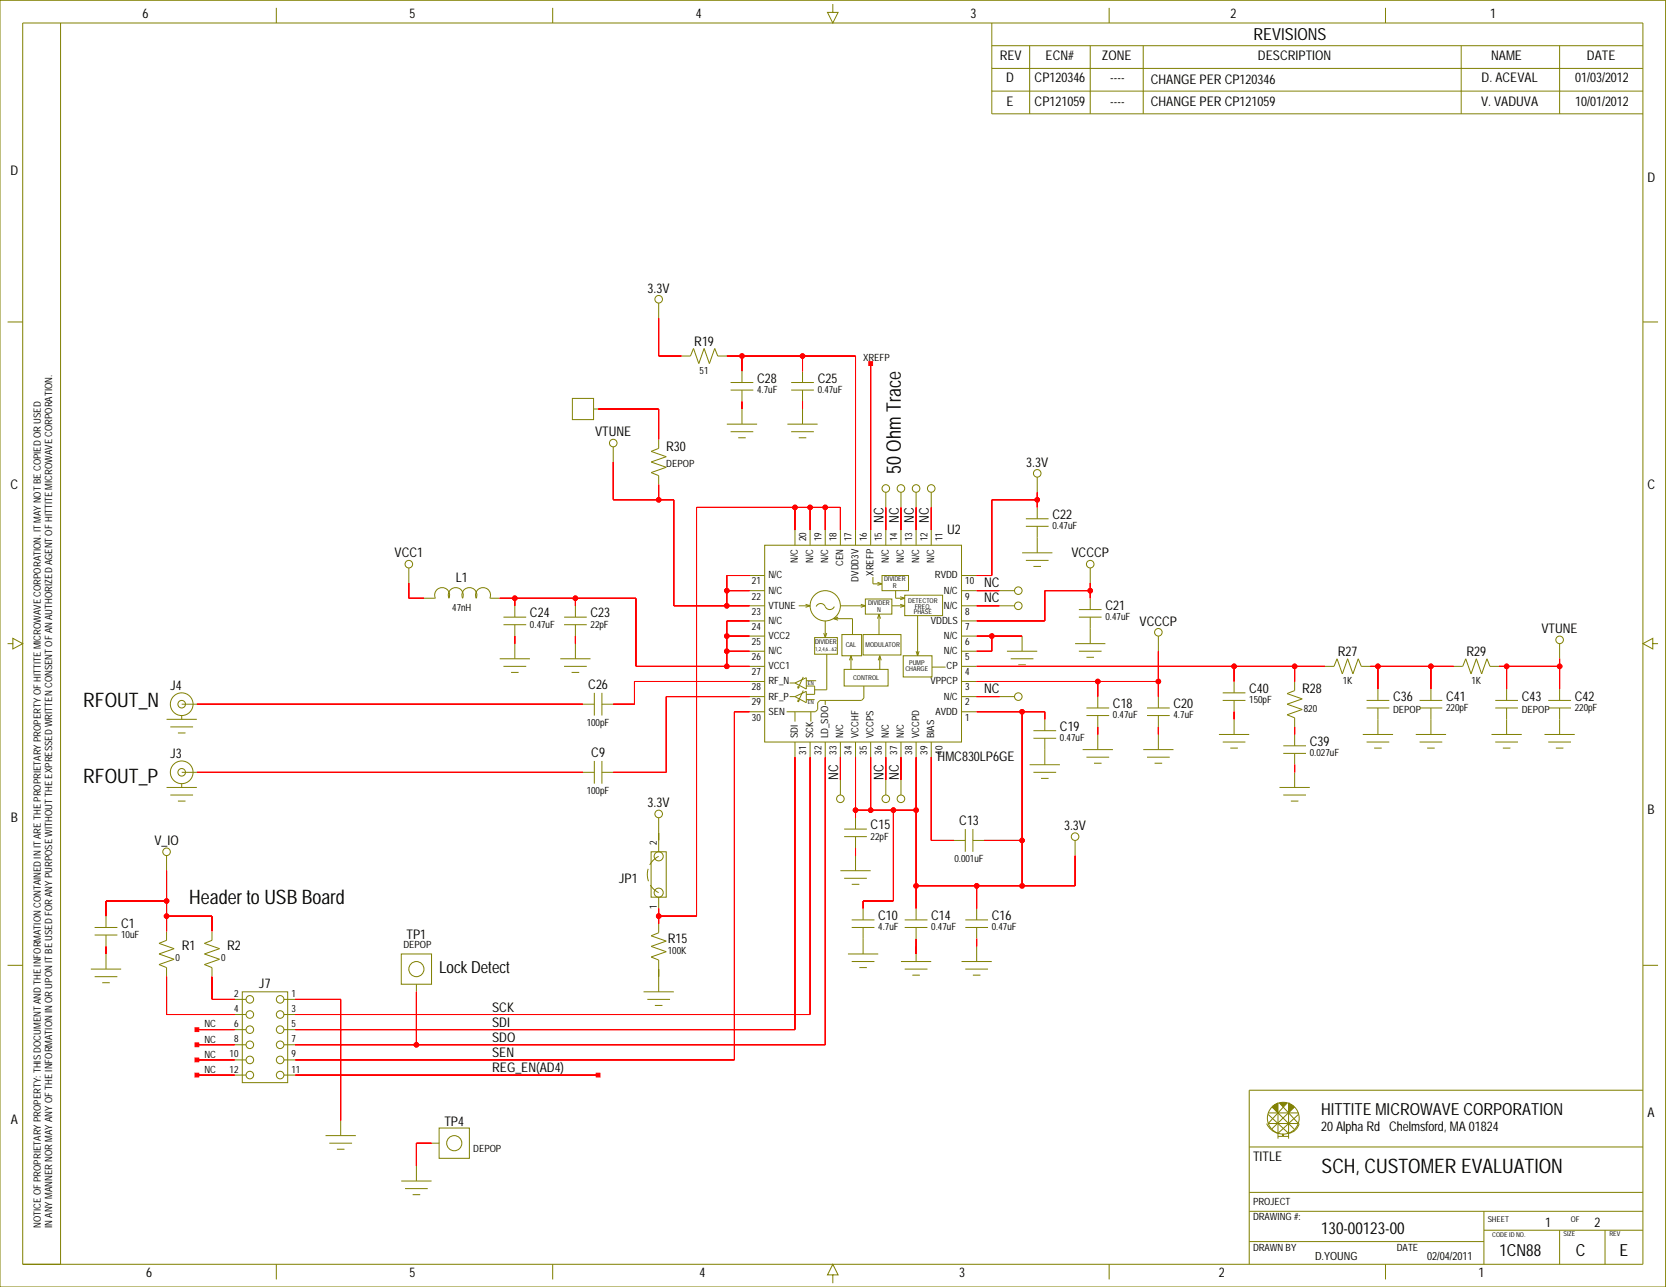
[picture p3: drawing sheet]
<svg xmlns="http://www.w3.org/2000/svg" width="559mm" height="432mm" viewBox="0 0 559 432" stroke-linecap="round" stroke-linejoin="round" font-family="sans-serif">
<g fill="none" stroke="#808000" stroke-width=".34">
<path d="M0 .1h558.7v431.7h-558.7zM7.6 7.7h543.5v416.5h-543.5zM20.3 7.7v416.5M92.7 2.6v5.1M185.4 2.6v5.1M279.3 1.4v2.8h1.8l-1.8 3.5-1.7-3.5h1.7M332.7 7.7v30.5h218.4M332.7 15.3h218.4M345.4 15.3v22.9M365.7 15.3v22.9M372 2.6v5.1M383.5 15.3v22.9"/>
<path d="M464.7 2.6v5.1M490.1 15.3v22.9M523.1 15.3v22.9M332.7 23h218.4M332.7 30.6h218.4M2.5 108h5.1M220.9 101.7v5.1M228.5 119.5h3.1l1-2.6 1.8 5.1 1.8-5.1 1.7 5.1 1.8-5.1 1 2.6h3.1M551.1 108h5M182.8 130.9h.1M192 133.7h7.1v7.1h-7.1zM199.1 137.2h1.5"/>
<path d="M245.1 130.9h7.6M245.1 128.3h7.6M248.9 124.5v3.8M248.9 130.9v3.8M248.9 137.2v5.1M265.4 130.9h7.6M265.4 128.3h7.6M269.2 124.5v3.8M269.2 130.9v3.8M269.2 137.2v5.1M205.7 149.9v5.1M220.9 147.4v3l-2.5 1 5.1 1.8-5.1 1.8 5.1 1.8-5.1 1.8 2.5 1v3"/>
<path d="M243.8 142.3h10.1M245.1 144.8h7.6M247.6 146.9h2.5M264.1 142.3h10.2M265.4 144.8h7.6M267.9 146.9h2.5M266.6 177.9v5M271.7 177.9v5M276.8 177.9v5M281.9 177.9v5M287 177.9v5M292 177.9v5"/>
<path d="M297.1 165.2v5M297.1 177.9v5M302.2 165.2v5M302.2 177.9v5M307.3 165.2v5M307.3 177.9v5M312.3 165.2v5M312.3 177.9v5M344.1 176.6h7.6M344.1 174h7.6M347.9 160.1v5.1M347.9 170.2v3.8"/>
<path d="M347.9 176.6v8.9M137.1 190.6v5M251.4 198.2h5.1M251.4 193.1h5.1M256.5 182.9h66v66.1h-66zM292.8 193.6v2.3h3M294.3 195.4l1.5 .5M295.8 193.1h8.9v5.1h-8.9zM295.8 195.9l-1.5 .5M300.4 198.2v2.5h3.1M303.5 199.7h12.7v6.9h-12.7zM322.5 198.2h5.1"/>
<path d="M322.5 193.1h5.1M335.2 198.2h5.1M342.8 185.5h10.2M344.1 188h7.6M346.6 190h2.6M365.7 190.6v5M2.5 215.9h1.8v-1.7l3.3 1.7-3.3 1.8v-1.8M142.2 200.7h3.8a2.52 2.52 0 0 1 2.3-3.6 2.52 2.52 0 0 1 2.3 3.6 2.52 2.52 0 0 1 2.3-3.6 2.52 2.52 0 0 1 2.3 3.6 2.52 2.52 0 0 1 2.2-3.6 2.52 2.52 0 0 1 2.3 3.6 2.52 2.52 0 0 1 2.3-3.6 2.52 2.52 0 0 1 2.3 3.6h3.3M168.9 209.6h7.6M168.9 207.1h7.6M172.7 203.3v3.8M172.7 209.6v3.8"/>
<path d="M172.7 215.9v5.1M189.2 209.6h7.6M189.2 207.1h7.6M193 203.3v3.8M193 209.6v3.8M193 215.9v5.1M251.4 203.3h5.1M251.4 218.5h5.1M251.4 208.3h5.1M251.4 213.4h5.1M267.9 203.3h3.8M270.2 202.7l1.5 .6"/>
<path d="M271.7 203.3l-1.5 .5M273.2 213.9h7.7v5.6h-7.7zM273.8 203.5a1.72 1.72 0 0 1 1.7-1 1.72 1.72 0 0 1 1.5 1.4 1.65 1.65 0 0 0 2.8-.4M276.3 212.4l.5 1.5 .5-1.5M276.8 208.3v5.1M277.3 219.5v11.9h-4.1M279.6 207.6l1.5 .5M279.6 207.6h6.3v5.3M281.1 207.1l-1.5 .5M281.9 203.3h8.4M282.4 212.9h6.6v7.1h-6.6zM288.7 202.7l1.6 .6"/>
<path d="M289.5 212.9h12.7v6.9h-12.7zM290.3 201h8.8v5h-8.8zM290.3 203.3l-1.6 .5M294.8 206l-.5 1.6M294.8 206l.5 1.6M294.8 206v6.9M299.1 203.3h4.4M301.9 200.2l1.6 .5M301.9 202.7l1.6 .6M303.5 200.7l-1.6 .5M303.5 203.3l-1.6 .5M307.3 218.5l.5 1.5"/>
<path d="M307.8 206.6v13.4M308.3 218.5l-.5 1.5M322.5 203.3h5.1M322.5 218.5h5.1M322.5 208.3h5.1M322.5 213.4h5.1M335.2 203.3h5.1M337.7 218.5h10.2M342.8 213.4v5.1M360.6 215.9h10.2M361.9 218.5h7.6M361.9 207.1h7.6"/>
<path d="M361.9 204.5h7.6M365.7 200.7v3.8M365.7 207.1v8.8M388.5 213.4v5.1M523.1 215.9v5.1M554.4 215.9v-1.7l-3.3 1.7 3.3 1.8v-1.8h1.7M48.2 229.9h.1M60.9 236.3h5.1M167.6 221h10.2M168.9 223.6h7.6M171.4 225.6h2.6M187.9 221h10.2"/>
<path d="M189.2 223.6h7.6M191.7 225.6h2.6M195.5 236.3h3.8M199.3 232.5v7.6M201.9 232.5v7.6M201.9 236.3h3.8M251.4 233.7h5.1M251.4 223.6h5.1M251.4 238.8h5.1M251.4 228.6h5.1M264.9 233.7h1.7M264.9 229.2h1.7"/>
<path d="M266.6 238.8v3.3M266.6 233.7l3.8-1.8v3.9zM266.6 229.2l3.8-1.8v3.8zM267.7 230.2v.7M267.7 234.7v.8M268.2 235l-.5 .5M268.2 230.4l-.5 .5M269.4 231.7l-1.7 3.8M269.4 227.1l-1.7 3.8M270.4 230.2h2.8v2.8h-2.8M270.4 228.4h3.3M270.4 234.7h2.8"/>
<path d="M272 238.8v3.3M276.8 235v1.5M283.1 224.6h14.8v5.6h-14.8zM285.4 220v4.6M285.4 220l.5 1.5M285.4 220l-.5 1.5M289.7 230.2v4l-.7 .8h-14l-.7 .8v2.2l-.8 .8h-9.7M295.1 220v4.6M295.1 220l-.5 1.5M295.1 220l.5 1.5M303 220h9.6v7.1h-9.6zM312.6 223.8h4.6"/>
<path d="M322.5 233.7h5.1M322.5 223.6h5.1M322.5 238.8h5.1M322.5 228.6h5.1M335.2 233.7h5.1M339 221h7.6M341.6 223.1h2.5M364.4 220.5h2.5M364.4 237.5h7.6M368.2 233.7v3.8M384.7 237.5h7.6M388.5 233.7v3.8"/>
<path d="M410.1 235h7.6M410.1 232.5h7.6M413.9 228.6v3.9M413.9 235v3.8M434.2 228.6v3.1l-2.5 1 5.1 1.8-5.1 1.8 5.1 1.7-5.1 1.8 2.5 1v3.1M444.4 223.6h3l1.1-2.6 1.7 5.1 1.8-5.1 1.8 5.1 1.8-5.1 1 2.6h3M458.4 237.5h7.6M458.4 235h7.6M462.2 231.2v3.8M462.2 237.5v8.9M476.1 237.5h7.7M476.1 235h7.7"/>
<path d="M480 231.2v3.8M480 237.5v8.9M487.6 223.6h3l1-2.6 1.8 5.1 1.8-5.1 1.8 5.1 1.7-5.1 1.1 2.6h3M501.5 237.5h7.7M501.5 235h7.7M505.3 231.2v3.8M505.3 237.5v8.9M519.3 237.5h7.6M519.3 235h7.6M523.1 231.2v3.8M523.1 237.5v8.9M48.2 252.8h.1"/>
<path d="M55.9 241.3h10.1M57.1 243.9h7.7M59.7 245.9h2.5M60.9 259.1h5.1M60.9 240.1v1.2M195.5 259.1h3.8M199.3 255.3v7.6M201.9 259.1h3.8M201.9 255.3v7.6M266.6 249v5M271.7 249v5M276.8 249v5"/>
<path d="M281.9 249v5M287 249v5M292 249v5M297.1 249v5M302.2 249v5M307.3 249v5M312.3 249v5M345.4 256.6h10.1M346.6 259.1h7.6M346.6 247.7h7.6M346.6 245.2h7.6M350.4 241.3v3.9"/>
<path d="M350.4 247.7v8.9M363.1 251.5h10.2M364.4 254h7.6M364.4 240.1h7.6M366.9 256.1h2.6M368.2 240.1v3.8M368.2 246.4v5.1M383.5 251.5h10.1M384.7 254h7.6M384.7 240.1h7.6M387.3 256.1h2.5M388.5 240.1v3.8"/>
<path d="M388.5 246.4v5.1M408.8 246.4h10.2M410.1 249h7.6M412.7 251h2.5M413.9 241.3v5.1M430.4 252.8h7.7M430.4 250.2h7.7M434.2 246.4v3.8M434.2 252.8v3.8M434.2 259.1v5.1M457.1 246.4h10.2M458.4 249h7.6"/>
<path d="M460.9 251h2.5M474.9 246.4h10.1M476.1 249h7.7M478.7 251h2.5M500.3 246.4h10.1M501.5 249h7.7M504.1 251h2.5M518 246.4h10.2M519.3 249h7.6M521.9 251h2.5M55.9 264.2h10.1M57.1 266.7h7.7"/>
<path d="M59.7 268.8h2.5M60.9 262.9v1.3M220.9 274.4v11.4M281.9 261.7v5M283.1 278.2h7.7M287 274.4v3.8M297.1 261.7v5M302.2 261.7v5M323.8 278.2v7.6M326.3 278.2v7.6M349.2 261.2h2.5M429.2 264.2h10.1"/>
<path d="M430.4 266.7h7.7M433 268.8h2.5M55.9 287.1v5M218.4 285.8h5.1v15.2h-5.1zM281.9 292.1h10.1M283.1 294.7h7.7M283.1 280.7h7.7M285.7 296.7h2.5M287 280.7v3.8M287 287.1v5M320 282h3.8M326.3 282h3.8"/>
<path d="M360.6 282v5.1M31.7 311.2h7.7M31.7 313.7h7.7M35.6 307.4v3.8M35.6 313.7v3.8M55.9 312.4v3.1l-2.6 1 5.1 1.8-5.1 1.8 5.1 1.7-5.1 1.8 2.6 1v3.1M71.1 312.4v3.1l-2.5 1 5 1.8-5 1.8 5 1.7-5 1.8 2.5 1v3.1M220.9 301v3.8M220.9 309.9v3.1l-2.5 1 5.1 1.7-5.1 1.8 5.1 1.8-5.1 1.8 2.5 1v10.7M285.7 311.2h7.6M285.7 308.6h7.6M289.5 304.8v3.8"/>
<path d="M289.5 311.2v8.9M303.5 311.2h7.6M303.5 308.6h7.6M307.3 304.8v3.8M307.3 311.2v3.8M307.3 317.5v5.1M323.8 311.2h7.6M323.8 308.6h7.6M327.6 304.8v3.8M327.6 311.2v3.8M327.6 317.5v5.1M2.5 323.9h5.1"/>
<path d="M30.5 325.1h10.1M31.7 327.7h7.7M34.3 329.7h2.5M35.6 320.1v5M78.7 335.3h3.8M81.3 332.8h15.2v30.4h-15.2zM95.2 335.3h3.8M134.6 320.1h10.1v10.1h-10.1zM137.1 337.8h.1M139.7 330.2v2.6M215.9 332.8h10.1M217.1 335.3h7.6"/>
<path d="M219.7 337.3h2.5M284.4 320.1h10.2M285.7 322.6h7.6M288.2 324.6h2.6M302.2 322.6h10.1M303.5 325.1h7.6M306 327.2h2.5M322.5 322.6h10.2M323.8 325.1h7.6M326.3 327.2h2.6M551.1 323.9h5M78.7 355.6h3.8"/>
<path d="M78.7 350.5h3.8M78.7 345.5h3.8M78.7 340.4h3.8M95.2 355.6h3.8M95.2 350.5h3.8M95.2 345.5h3.8M95.2 340.4h3.8M78.7 360.7h3.8M95.2 360.7h3.8M114.3 375.9v5.1M147.3 378.5h10.1v10.1h-10.1zM424.9 377l.7 1.2 1.1 1.1 1.9 .9"/>
<path d="M425.4 373.9l6.8 6.4a4.3 4.3 0 0 0 3.6-3.3M425.4 373.4h10.1M426.9 371.1h1.8M426.9 371.6h1.8M427.1 371.9h1.6M427.1 370.9h1.6M427.4 370.6h1.3M427.4 372.1h1.3M427.6 372.4h1.1M427.9 370.3h.8M427.9 372.6h.8M428.1 372.9h.6"/>
<path d="M428.4 370.1h.3v11.9M428.4 373.1h.3M428.7 371.4h-2.1l7.4 7.3M429.2 370.1l6.3 6.8h-10.1l6.3-6.8zM429.4 370.3h2M429.7 370.6h1.5M429.9 370.9h1M430.2 371.1h.5M432.2 373.1h.1M432.2 370.1h.1M432.2 371.9h1.5M432.2 370.3h.5"/>
<path d="M432.2 370.6h1M432.2 370.9h1.3M432.2 371.1h1.8M432.2 371.4h1.8M432.2 371.6h1.8M432.2 372.1h1.3M432.2 372.4h1M432.2 372.6h.8M432.2 372.9h.5M432.2 373.1h.3M432.2 370.1v11.9M434.2 371.4l-7.6 7.3"/>
<path d="M435.5 373.9l-6.8 6.3M551.1 365.8h-132.1v58.4M109.2 381h10.2M110.5 383.6h7.6M113 385.6h2.5M134.6 396.2h10.1M135.9 398.8h7.6M139.7 381h.1M139.7 391.2v5M144.7 383.6h2.6M419 384.8h132.1M428.7 381.3h1.5"/>
<path d="M430.2 381h.2l-.2 .3M430.2 380.8h.2M430.2 381.3v-.8h.2v.8h1.8M138.4 400.8h2.5M419 406.4h132.1M419 416.6h78.7M419 400.1h132.1M497.7 406.4v17.8M497.7 412.8h53.4M523.1 412.8v11.4M538.4 412.8v11.4M92.7 424.2v5.1"/>
<path d="M185.4 424.2v5.1M279.3 427.7h1.8l-1.8-3.5-1.7 3.5h1.7v2.8M372 424.2v5.1M464.7 424.2v5.1"/>
<circle cx="220.9" cy="100.4" r="1.27"/>
<circle cx="205.7" cy="148.7" r="1.27"/>
<circle cx="347.9" cy="158.8" r="1.27"/>
<circle cx="297.1" cy="163.9" r="1.27"/>
<circle cx="302.2" cy="163.9" r="1.27"/>
<circle cx="307.3" cy="163.9" r="1.27"/>
<circle cx="312.3" cy="163.9" r="1.27"/>
<circle cx="137.1" cy="189.3" r="1.27"/>
<circle cx="341.6" cy="198.2" r="1.27"/>
<circle cx="365.7" cy="189.3" r="1.27"/>
<circle cx="276.8" cy="203.3" r="5.1"/>
<circle cx="341.6" cy="203.3" r="1.27"/>
<circle cx="388.5" cy="212.1" r="1.27"/>
<circle cx="523.1" cy="214.7" r="1.27"/>
<circle cx="60.9" cy="236.3" r="3.8"/>
<circle cx="60.9" cy="236.3" r="1.27"/>
<circle cx="341.6" cy="233.7" r="1.27"/>
<circle cx="60.9" cy="259.1" r="3.8"/>
<circle cx="60.9" cy="259.1" r="1.27"/>
<circle cx="220.9" cy="273.1" r="1.27"/>
<circle cx="281.9" cy="268" r="1.27"/>
<circle cx="297.1" cy="268" r="1.27"/>
<circle cx="302.2" cy="268" r="1.27"/>
<circle cx="55.9" cy="285.8" r="1.27"/>
<circle cx="220.9" cy="299.5" r="1.52"/>
<circle cx="220.9" cy="287.3" r="1.52"/>
<circle cx="360.6" cy="280.7" r="1.27"/>
<circle cx="83.8" cy="335.3" r="1.27"/>
<circle cx="94" cy="335.3" r="1.27"/>
<circle cx="139.7" cy="325.1" r="2.54"/>
<circle cx="83.8" cy="350.5" r="1.27"/>
<circle cx="83.8" cy="345.5" r="1.27"/>
<circle cx="83.8" cy="355.6" r="1.27"/>
<circle cx="83.8" cy="340.4" r="1.27"/>
<circle cx="94" cy="350.5" r="1.27"/>
<circle cx="94" cy="355.6" r="1.27"/>
<circle cx="94" cy="345.5" r="1.27"/>
<circle cx="94" cy="340.4" r="1.27"/>
<circle cx="83.8" cy="360.7" r="1.27"/>
<circle cx="94" cy="360.7" r="1.27"/>
<circle cx="430.4" cy="375.2" r="5.3"/>
<circle cx="152.4" cy="383.6" r="2.54"/>
</g>
<path d="M220.9 287.3a6.8 6.8 0 0 0-3.8 6.1 6.8 6.8 0 0 0 3.8 6.1" fill="none" stroke="#808000" stroke-width=".34" stroke-dasharray="4.2 1.4" stroke-linecap="butt"/>
<g fill="#f00" stroke="#f00" stroke-width=".34">
<path d="M480 223.6v7.6z" fill-rule="evenodd"/>
<path d="M462.2 223.6h17.8z" fill-rule="evenodd"/>
<path d="M480 223.6h7.6z" fill-rule="evenodd"/>
<path d="M462.2 223.6v7.6z" fill-rule="evenodd"/>
<path d="M459.6 223.6h2.6z" fill-rule="evenodd"/>
<path d="M297.1 170.2v7.7z" fill-rule="evenodd"/>
<path d="M302.2 254v7.7z" fill-rule="evenodd"/>
<path d="M297.1 254v7.7z" fill-rule="evenodd"/>
<path d="M327.6 198.2h7.6z" fill-rule="evenodd"/>
<path d="M327.6 203.3h7.6z" fill-rule="evenodd"/>
<path d="M327.6 233.7h7.6z" fill-rule="evenodd"/>
<path d="M302.2 170.2v7.7z" fill-rule="evenodd"/>
<path d="M307.3 170.2v7.7z" fill-rule="evenodd"/>
<path d="M312.3 170.2v7.7z" fill-rule="evenodd"/>
<path d="M281.9 254v7.7z" fill-rule="evenodd"/>
<path d="M220.9 162.6v5.1z" fill-rule="evenodd"/>
<path d="M243.8 193.1v5.1z" fill-rule="evenodd"/>
<path d="M243.8 193.1h7.6z" fill-rule="evenodd"/>
<path d="M243.8 198.2v5.1z" fill-rule="evenodd"/>
<path d="M243.8 198.2h7.6z" fill-rule="evenodd"/>
<path d="M226 203.3h17.8z" fill-rule="evenodd"/>
<path d="M243.8 203.3h7.6z" fill-rule="evenodd"/>
<path d="M220.9 167.7h5.1z" fill-rule="evenodd"/>
<path d="M205.7 167.7h15.2z" fill-rule="evenodd"/>
<path d="M226 167.7v35.6z" fill-rule="evenodd"/>
<path d="M205.7 155v12.7z" fill-rule="evenodd"/>
<path d="M505.3 223.6v7.6z" fill-rule="evenodd"/>
<path d="M502.8 223.6h2.5z" fill-rule="evenodd"/>
<path d="M505.3 223.6h17.8z" fill-rule="evenodd"/>
<path d="M523.1 221v2.6z" fill-rule="evenodd"/>
<path d="M523.1 223.6v7.6z" fill-rule="evenodd"/>
<path d="M193 200.7v2.6z" fill-rule="evenodd"/>
<path d="M243.8 208.3v5.1z" fill-rule="evenodd"/>
<path d="M243.8 208.3h7.6z" fill-rule="evenodd"/>
<path d="M243.8 218.5h7.6z" fill-rule="evenodd"/>
<path d="M243.8 218.5v5.1z" fill-rule="evenodd"/>
<path d="M243.8 213.4h7.6z" fill-rule="evenodd"/>
<path d="M243.8 213.4v5.1z" fill-rule="evenodd"/>
<path d="M213.3 223.6h30.5z" fill-rule="evenodd"/>
<path d="M243.8 223.6h7.6z" fill-rule="evenodd"/>
<path d="M193 200.7h20.3z" fill-rule="evenodd"/>
<path d="M167.6 200.7h5.1z" fill-rule="evenodd"/>
<path d="M172.7 200.7h20.3z" fill-rule="evenodd"/>
<path d="M172.7 200.7v2.6z" fill-rule="evenodd"/>
<path d="M213.3 200.7v22.9z" fill-rule="evenodd"/>
<path d="M220.9 137.2v10.2z" fill-rule="evenodd"/>
<path d="M200.6 137.2h20.3z" fill-rule="evenodd"/>
<path d="M71.1 327.7v7.6z" fill-rule="evenodd"/>
<path d="M71.1 335.3h7.6z" fill-rule="evenodd"/>
<path d="M434.2 243.9v2.5z" fill-rule="evenodd"/>
<path d="M327.6 213.4h5.1z" fill-rule="evenodd"/>
<path d="M327.6 218.5h5.1z" fill-rule="evenodd"/>
<path d="M332.7 213.4v5.1z" fill-rule="evenodd"/>
<path d="M332.7 213.4h10.1z" fill-rule="evenodd"/>
<path d="M327.6 315v2.5z" fill-rule="evenodd"/>
<path d="M388.5 243.9v2.5z" fill-rule="evenodd"/>
<path d="M248.9 134.7v2.5z" fill-rule="evenodd"/>
<path d="M413.9 238.8v2.5z" fill-rule="evenodd"/>
<path d="M35.6 317.5v2.6z" fill-rule="evenodd"/>
<path d="M139.7 383.6v7.6z" fill-rule="evenodd"/>
<path d="M139.7 383.6h5z" fill-rule="evenodd"/>
<path d="M172.7 213.4v2.5z" fill-rule="evenodd"/>
<path d="M193 213.4v2.5z" fill-rule="evenodd"/>
<path d="M307.3 317.5v2.6z" fill-rule="evenodd"/>
<path d="M307.3 315v5.1z" fill-rule="evenodd"/>
<path d="M434.2 256.6v2.5z" fill-rule="evenodd"/>
<path d="M368.2 243.9v2.5z" fill-rule="evenodd"/>
<path d="M269.2 134.7v2.5z" fill-rule="evenodd"/>
<path d="M114.3 335.3v40.6z" fill-rule="evenodd"/>
<path d="M99 335.3h15.3z" fill-rule="evenodd"/>
<path d="M287 284.5v2.6z" fill-rule="evenodd"/>
<path d="M312.3 282h7.7z" fill-rule="evenodd"/>
<path d="M312.3 254v28z" fill-rule="evenodd"/>
<path d="M55.9 327.7v12.7z" fill-rule="evenodd"/>
<path d="M55.9 340.4h22.8z" fill-rule="evenodd"/>
<path d="M66 345.5h12.7z" fill-rule="evenodd"/>
<path d="M65.4 344.8h1.3v1.3h-1.3z" fill-rule="evenodd"/>
<path d="M66 350.5h12.7z" fill-rule="evenodd"/>
<path d="M65.4 349.9h1.3v1.3h-1.3z" fill-rule="evenodd"/>
<path d="M66 355.6h12.7z" fill-rule="evenodd"/>
<path d="M65.4 355h1.3v1.3h-1.3z" fill-rule="evenodd"/>
<path d="M66 360.7h12.7z" fill-rule="evenodd"/>
<path d="M65.4 360.1h1.3v1.2h-1.3z" fill-rule="evenodd"/>
<path d="M413.9 223.6v5z" fill-rule="evenodd"/>
<path d="M413.9 223.6h20.3z" fill-rule="evenodd"/>
<path d="M434.2 223.6h10.2z" fill-rule="evenodd"/>
<path d="M434.2 223.6v5z" fill-rule="evenodd"/>
<path d="M327.6 223.6h86.3z" fill-rule="evenodd"/>
<path d="M99 340.4h172.7z" fill-rule="evenodd"/>
<path d="M271.7 254v86.4z" fill-rule="evenodd"/>
<path d="M99 345.5h167.6z" fill-rule="evenodd"/>
<path d="M266.6 254v91.5z" fill-rule="evenodd"/>
<path d="M99 355.6h147.3z" fill-rule="evenodd"/>
<path d="M246.3 238.8v116.8z" fill-rule="evenodd"/>
<path d="M246.3 238.8h5.1z" fill-rule="evenodd"/>
<path d="M99 350.5h40.7z" fill-rule="evenodd"/>
<path d="M276.8 254v96.5z" fill-rule="evenodd"/>
<path d="M139.7 350.5h137.1z" fill-rule="evenodd"/>
<path d="M139.7 332.8v17.7z" fill-rule="evenodd"/>
<path d="M66 259.1h129.5z" fill-rule="evenodd"/>
<path d="M205.7 259.1h17.8z" fill-rule="evenodd"/>
<path d="M223.5 233.7v25.4z" fill-rule="evenodd"/>
<path d="M223.5 233.7h27.9z" fill-rule="evenodd"/>
<path d="M212.8 228.6h38.6z" fill-rule="evenodd"/>
<path d="M205.7 236.3h7.1z" fill-rule="evenodd"/>
<path d="M212.8 228.6v7.7z" fill-rule="evenodd"/>
<path d="M66 236.3h129.5z" fill-rule="evenodd"/>
<path d="M243.8 119.5h5.1z" fill-rule="evenodd"/>
<path d="M269.2 119.5h17.8z" fill-rule="evenodd"/>
<path d="M269.2 119.5v5z" fill-rule="evenodd"/>
<path d="M248.9 119.5h20.3z" fill-rule="evenodd"/>
<path d="M248.9 119.5v5z" fill-rule="evenodd"/>
<path d="M287 119.5v58.4z" fill-rule="evenodd"/>
<path d="M360.6 287.1v10.1z" fill-rule="evenodd"/>
<path d="M342.8 297.2h17.8z" fill-rule="evenodd"/>
<path d="M287 271.8v2.6z" fill-rule="evenodd"/>
<path d="M289.5 302.3v2.5z" fill-rule="evenodd"/>
<path d="M330.1 282h12.7z" fill-rule="evenodd"/>
<path d="M327.6 297.2v7.6z" fill-rule="evenodd"/>
<path d="M307.3 297.2v7.6z" fill-rule="evenodd"/>
<path d="M287 254v17.8z" fill-rule="evenodd"/>
<path d="M292 254v17.8z" fill-rule="evenodd"/>
<path d="M299.7 271.8v30.5z" fill-rule="evenodd"/>
<path d="M307.3 254v17.8z" fill-rule="evenodd"/>
<path d="M307.3 271.8v25.4z" fill-rule="evenodd"/>
<path d="M327.6 238.8h15.2z" fill-rule="evenodd"/>
<path d="M350.4 238.8v2.5z" fill-rule="evenodd"/>
<path d="M342.8 238.8h7.6z" fill-rule="evenodd"/>
<path d="M327.6 297.2h15.2z" fill-rule="evenodd"/>
<path d="M307.3 297.2h20.3z" fill-rule="evenodd"/>
<path d="M289.5 302.3h10.2z" fill-rule="evenodd"/>
<path d="M299.7 271.8h7.6z" fill-rule="evenodd"/>
<path d="M287 271.8h5z" fill-rule="evenodd"/>
<path d="M292 271.8h7.7z" fill-rule="evenodd"/>
<path d="M342.8 282v15.2z" fill-rule="evenodd"/>
<path d="M342.8 238.8v43.2z" fill-rule="evenodd"/>
<path d="M347.9 165.2v2.5z" fill-rule="evenodd"/>
<path d="M347.9 167.7v2.5z" fill-rule="evenodd"/>
<path d="M327.6 193.1h5.1z" fill-rule="evenodd"/>
<path d="M332.7 167.7v25.4z" fill-rule="evenodd"/>
<path d="M332.7 167.7h15.2z" fill-rule="evenodd"/>
<path d="M220.9 119.5h7.6z" fill-rule="evenodd"/>
<path d="M220.9 106.8v12.7z" fill-rule="evenodd"/>
<path d="M388.5 228.6v5.1z" fill-rule="evenodd"/>
<path d="M368.2 228.6h20.3z" fill-rule="evenodd"/>
<path d="M368.2 228.6v5.1z" fill-rule="evenodd"/>
<path d="M327.6 228.6h40.6z" fill-rule="evenodd"/>
<path d="M388.5 218.5v10.1z" fill-rule="evenodd"/>
<path d="M327.6 208.3h22.8z" fill-rule="evenodd"/>
<path d="M365.7 198.2v2.5z" fill-rule="evenodd"/>
<path d="M350.4 198.2h15.3z" fill-rule="evenodd"/>
<path d="M365.7 195.6v2.6z" fill-rule="evenodd"/>
<path d="M350.4 198.2v10.1z" fill-rule="evenodd"/>
<path d="M220.9 304.8v2.6z" fill-rule="evenodd"/>
<path d="M266.6 170.2v7.7z" fill-rule="evenodd"/>
<path d="M271.7 170.2v7.7z" fill-rule="evenodd"/>
<path d="M276.8 170.2v7.7z" fill-rule="evenodd"/>
<path d="M281.9 170.2v7.7z" fill-rule="evenodd"/>
<path d="M276.8 170.2h5.1z" fill-rule="evenodd"/>
<path d="M271.7 170.2h5.1z" fill-rule="evenodd"/>
<path d="M266.6 170.2h5.1z" fill-rule="evenodd"/>
<path d="M233.6 170.2h33z" fill-rule="evenodd"/>
<path d="M233.6 170.2v137.2z" fill-rule="evenodd"/>
<path d="M220.9 307.4h12.7z" fill-rule="evenodd"/>
<path d="M220.9 307.4v2.5z" fill-rule="evenodd"/>
<path d="M137.1 195.6v5.1z" fill-rule="evenodd"/>
<path d="M137.1 200.7h5.1z" fill-rule="evenodd"/>
<path d="M292 122v55.9z" fill-rule="evenodd"/>
<path d="M291.4 121.4h1.3v1.2h-1.3z" fill-rule="evenodd"/>
<path d="M99 360.7h101.6z" fill-rule="evenodd"/>
<path d="M200 360.1h1.2v1.2h-1.2z" fill-rule="evenodd"/>
<path d="M71.1 307.4v5z" fill-rule="evenodd"/>
<path d="M55.9 307.4h15.2z" fill-rule="evenodd"/>
<path d="M35.6 302.3v5.1z" fill-rule="evenodd"/>
<path d="M55.9 302.3v5.1z" fill-rule="evenodd"/>
<path d="M55.9 307.4v5z" fill-rule="evenodd"/>
<path d="M35.6 302.3h20.3z" fill-rule="evenodd"/>
<path d="M55.9 292.1v10.2z" fill-rule="evenodd"/>
<circle cx="480" cy="223.6" r=".76"/>
<circle cx="462.2" cy="223.6" r=".76"/>
<circle cx="243.8" cy="198.2" r=".76"/>
<circle cx="243.8" cy="203.3" r=".76"/>
<circle cx="220.9" cy="167.7" r=".76"/>
<circle cx="505.3" cy="223.6" r=".76"/>
<circle cx="523.1" cy="223.6" r=".76"/>
<circle cx="243.8" cy="218.5" r=".76"/>
<circle cx="243.8" cy="213.4" r=".76"/>
<circle cx="243.8" cy="223.6" r=".76"/>
<circle cx="193" cy="200.7" r=".76"/>
<circle cx="172.7" cy="200.7" r=".76"/>
<circle cx="332.7" cy="213.4" r=".76"/>
<circle cx="434.2" cy="223.6" r=".76"/>
<circle cx="413.9" cy="223.6" r=".76"/>
<circle cx="139.7" cy="350.5" r=".76"/>
<circle cx="269.2" cy="119.5" r=".76"/>
<circle cx="248.9" cy="119.5" r=".76"/>
<circle cx="307.3" cy="297.2" r=".76"/>
<circle cx="327.6" cy="297.2" r=".76"/>
<circle cx="307.3" cy="271.8" r=".76"/>
<circle cx="287" cy="271.8" r=".76"/>
<circle cx="292" cy="271.8" r=".76"/>
<circle cx="299.7" cy="271.8" r=".76"/>
<circle cx="342.8" cy="297.2" r=".76"/>
<circle cx="342.8" cy="282" r=".76"/>
<circle cx="342.8" cy="238.8" r=".76"/>
<circle cx="347.9" cy="167.7" r=".76"/>
<circle cx="368.2" cy="228.6" r=".76"/>
<circle cx="388.5" cy="228.6" r=".76"/>
<circle cx="365.7" cy="198.2" r=".76"/>
<circle cx="276.8" cy="170.2" r=".76"/>
<circle cx="271.7" cy="170.2" r=".76"/>
<circle cx="266.6" cy="170.2" r=".76"/>
<circle cx="220.9" cy="307.4" r=".76"/>
<circle cx="55.9" cy="307.4" r=".76"/>
<circle cx="55.9" cy="302.3" r=".76"/>
</g>
<g fill="none" stroke="#f00" stroke-width=".34">
<path d="M220.9 106.8v12.7h7.6M243.8 119.5h43.2v58.4M248.9 119.5v5M269.2 119.5v5M200.6 137.2h20.3v10.2M248.9 134.7v2.5M269.2 134.7v2.5M292 122v55.9M205.7 155v12.7h20.3v35.6h25.4M220.9 162.6v5.1M266.6 170.2v7.7M271.7 170.2v7.7"/>
<path d="M276.8 170.2v7.7M281.9 177.9v-7.7h-48.3v137.2h-12.7M297.1 170.2v7.7M302.2 170.2v7.7M307.3 170.2v7.7M312.3 170.2v7.7M347.9 167.7h-15.2v25.4h-5.1M347.9 165.2v5M137.1 195.6v5.1h5.1M243.8 198.2h7.6M251.4 193.1h-7.6v10.2M327.6 198.2h7.6"/>
<path d="M347.9 180.4h.1M365.7 198.2h-15.3v10.1h-22.8M365.7 195.6v5.1M167.6 200.7h45.7v22.9h38.1M172.7 200.7v2.6M172.7 213.4v2.5M193 200.7v2.6M193 213.4v2.5M243.8 218.5h7.6M243.8 213.4h7.6M251.4 208.3h-7.6v15.3M327.6 203.3h7.6"/>
<path d="M327.6 213.4h15.2M332.7 213.4v5.1h-5.1M365.7 210.9h.1M388.5 218.5v15.2M66 236.3h129.5M251.4 233.7h-27.9v25.4h-17.8M251.4 238.8h-5.1v116.8h-147.3M251.4 228.6h-38.6v7.7h-7.1M327.6 223.6h116.8M327.6 233.7h7.6M327.6 238.8h22.8v2.5M327.6 228.6h60.9"/>
<path d="M342.8 238.8v58.4M368.2 228.6v5.1M413.9 223.6v5M413.9 238.8v2.5M434.2 223.6v5M459.6 223.6h28M462.2 223.6v7.6M480 223.6v7.6M502.8 223.6h20.3M505.3 223.6v7.6M523.1 221v10.2M66 259.1h129.5"/>
<path d="M266.6 254v91.5h-167.6M271.7 254v86.4h-172.7M276.8 254v96.5h-177.8M281.9 254v7.7M287 254v20.4M292 254v17.8M297.1 254v7.7M302.2 254v7.7M307.3 254v50.8M312.3 254v28h7.7M350.4 251.5h.1M368.2 243.9v2.5"/>
<path d="M388.5 243.9v2.5M434.2 243.9v2.5M434.2 256.6v2.5M462.2 241.3h.1M480 241.3h.1M505.3 241.3h.1M523.1 241.3h.1M287 271.8h20.3M299.7 271.8v30.5h-10.2v2.5M55.9 292.1v20.3M287 284.5v2.6M327.6 297.2v7.6"/>
<path d="M330.1 282h12.7M360.6 287.1v10.1h-53.3M35.6 317.5v2.6M55.9 307.4h15.2v5M55.9 302.3h-20.3v5.1M220.9 304.8v5.1M289.5 315h.1M307.3 315v5.1M327.6 315v2.5M55.9 327.7v12.7h22.8M71.1 327.7v7.6h7.6M99 335.3h15.3v40.6"/>
<path d="M139.7 332.8v17.7M66 345.5h12.7M66 350.5h12.7M66 355.6h12.7M66 360.7h12.7M99 360.7h101.6M144.7 383.6h-5v7.6"/>
<circle cx="248.9" cy="119.5" r=".76"/>
<circle cx="269.2" cy="119.5" r=".76"/>
<circle cx="220.9" cy="167.7" r=".76"/>
<circle cx="266.6" cy="170.2" r=".76"/>
<circle cx="271.7" cy="170.2" r=".76"/>
<circle cx="276.8" cy="170.2" r=".76"/>
<circle cx="347.9" cy="167.7" r=".76"/>
<circle cx="243.8" cy="198.2" r=".76"/>
<circle cx="365.7" cy="198.2" r=".76"/>
<circle cx="172.7" cy="200.7" r=".76"/>
<circle cx="193" cy="200.7" r=".76"/>
<circle cx="243.8" cy="213.4" r=".76"/>
<circle cx="243.8" cy="218.5" r=".76"/>
<circle cx="243.8" cy="203.3" r=".76"/>
<circle cx="332.7" cy="213.4" r=".76"/>
<circle cx="243.8" cy="223.6" r=".76"/>
<circle cx="342.8" cy="238.8" r=".76"/>
<circle cx="368.2" cy="228.6" r=".76"/>
<circle cx="388.5" cy="228.6" r=".76"/>
<circle cx="413.9" cy="223.6" r=".76"/>
<circle cx="434.2" cy="223.6" r=".76"/>
<circle cx="462.2" cy="223.6" r=".76"/>
<circle cx="480" cy="223.6" r=".76"/>
<circle cx="505.3" cy="223.6" r=".76"/>
<circle cx="523.1" cy="223.6" r=".76"/>
<circle cx="287" cy="271.8" r=".76"/>
<circle cx="292" cy="271.8" r=".76"/>
<circle cx="299.7" cy="271.8" r=".76"/>
<circle cx="307.3" cy="271.8" r=".76"/>
<circle cx="307.3" cy="297.2" r=".76"/>
<circle cx="327.6" cy="297.2" r=".76"/>
<circle cx="342.8" cy="282" r=".76"/>
<circle cx="342.8" cy="297.2" r=".76"/>
<circle cx="55.9" cy="302.3" r=".76"/>
<circle cx="55.9" cy="307.4" r=".76"/>
<circle cx="220.9" cy="307.4" r=".76"/>
<circle cx="139.7" cy="350.5" r=".76"/>
</g>
<g fill="#808000" stroke="#808000" stroke-width=".34">
<path d="M220.9 325.1v2.6z" fill-rule="evenodd"/>
<path d="M220.9 279.4v2.6z" fill-rule="evenodd"/>
</g>
<g font-size="6.7">
<text x="302.1" y="159" transform="rotate(-90 302.1 159)">50 Ohm Trace</text>
<text x="27.9" y="237.3">RFOUT_N</text>
<text x="27.9" y="262.7">RFOUT_P</text>
<text x="63.5" y="303.4">Header to USB Board</text>
<text x="443.3" y="393.7">SCH, CUSTOMER EVALUATION</text>
</g>
<g font-size="5.6">
<text x="420.5" y="13.4">REVISIONS</text>
<text x="147.3" y="326.5">Lock Detect</text>
<text x="443.1" y="374.2">HITTITE MICROWAVE CORPORATION</text>
<text x="443.1" y="414.1">130-00123-00</text>
<text x="502.9" y="421.3">1CN88</text>
<text x="528.6" y="421.3">C</text>
<text x="543.2" y="421.3">E</text>
</g>
<g font-size="4.5">
<text x="47.8" y="6">6</text>
<text x="137.4" y="6">5</text>
<text x="233.4" y="6">4</text>
<text x="325.6" y="6">3</text>
<text x="412.7" y="6">2</text>
<text x="499.8" y="6">1</text>
<text x="335.3" y="20.2">REV</text>
<text x="350.7" y="20.2">ECN#</text>
<text x="369.6" y="20.2">ZONE</text>
<text x="421.9" y="20.2">DESCRIPTION</text>
<text x="500.1" y="20.2">NAME</text>
<text x="532.3" y="20.2">DATE</text>
<text x="337.5" y="27.6">D</text>
<text x="347" y="27.6">CP120346</text>
<text x="372.4" y="27.6">----</text>
<text x="386" y="28.1">CHANGE PER CP120346</text>
<text x="497" y="27.6">D. ACEVAL</text>
<text x="528.3" y="27.6">01/03/2012</text>
<text x="337.6" y="35.4">E</text>
<text x="347" y="35.4">CP121059</text>
<text x="372.4" y="35.4">----</text>
<text x="386" y="35.4">CHANGE PER CP121059</text>
<text x="496.8" y="35.4">V. VADUVA</text>
<text x="528.3" y="35.4">10/01/2012</text>
<text x="3.5" y="58.6">D</text>
<text x="552.5" y="61.1">D</text>
<text x="217.2" y="98.2">3.3V</text>
<text x="232.9" y="115.9">R19</text>
<text x="253.9" y="128.4">C28</text>
<text x="274.3" y="128.4">C25</text>
<text x="199.6" y="146.4">VTUNE</text>
<text x="223.5" y="151.2">R30</text>
<text x="344.2" y="156.6">3.3V</text>
<text x="3.5" y="163.9">C</text>
<text x="552.5" y="163.9">C</text>
<text x="296.3" y="175.4" transform="rotate(-90 296.3 175.4)">NC</text>
<text x="301.4" y="175.4" transform="rotate(-90 301.4 175.4)">NC</text>
<text x="306.5" y="175.4" transform="rotate(-90 306.5 175.4)">NC</text>
<text x="311.6" y="175.4" transform="rotate(-90 311.6 175.4)">NC</text>
<text x="317.7" y="179.2">U2</text>
<text x="353" y="174.1">C22</text>
<text x="132.3" y="187">VCC1</text>
<text x="359.4" y="187">VCCCP</text>
<text x="152.9" y="195.4">L1</text>
<text x="330.1" y="197">NC</text>
<text x="330.1" y="202.1">NC</text>
<text x="177.8" y="207.1">C24</text>
<text x="198.1" y="207.1">C23</text>
<text x="370.8" y="204.6">C21</text>
<text x="382.2" y="209.9">VCCCP</text>
<text x="517" y="212.4">VTUNE</text>
<text x="448.7" y="220.1">R27</text>
<text x="491.9" y="220.1">R29</text>
<text x="57.1" y="231.5">J4</text>
<text x="197.3" y="231.2">C26</text>
<text x="330.1" y="232.6">NC</text>
<text x="419" y="232.5">C40</text>
<text x="436.8" y="232.5">R28</text>
<text x="373.3" y="237.6">C18</text>
<text x="393.6" y="237.6">C20</text>
<text x="467.3" y="235">C36</text>
<text x="485" y="235">C41</text>
<text x="510.4" y="235">C43</text>
<text x="528.2" y="235">C42</text>
<text x="355.5" y="245.2">C19</text>
<text x="439.3" y="250.3">C39</text>
<text x="57.1" y="254.3">J3</text>
<text x="198.3" y="254.1">C9</text>
<text x="314.5" y="255.5">HMC830LP6GE</text>
<text x="281.1" y="261.7" transform="rotate(-90 281.1 261.7)">NC</text>
<text x="296.3" y="261.7" transform="rotate(-90 296.3 261.7)">NC</text>
<text x="301.4" y="261.7" transform="rotate(-90 301.4 261.7)">NC</text>
<text x="3.6" y="275.7">B</text>
<text x="217.2" y="270.8">3.3V</text>
<text x="552.6" y="273.1">B</text>
<text x="292" y="278.2">C15</text>
<text x="321.7" y="276.9">C13</text>
<text x="356.9" y="278.5">3.3V</text>
<text x="51.8" y="283.5">V_IO</text>
<text x="207.7" y="296.2">JP1</text>
<text x="40.6" y="311.2">C1</text>
<text x="294.6" y="308.7">C10</text>
<text x="312.3" y="308.7">C14</text>
<text x="332.7" y="308.7">C16</text>
<text x="136.4" y="314.9">TP1</text>
<text x="224" y="316.3">R15</text>
<text x="60.9" y="318.8">R1</text>
<text x="76.2" y="318.8">R2</text>
<text x="87" y="331.6">J7</text>
<text x="165.1" y="339.4">SCK</text>
<text x="165.1" y="344.5">SDI</text>
<text x="165.1" y="349.6">SDO</text>
<text x="165.1" y="354.6">SEN</text>
<text x="165.1" y="359.7">REG_EN(AD4)</text>
<text x="3.6" y="377.3">A</text>
<text x="149.1" y="377.8">TP4</text>
<text x="552.6" y="374.7">A</text>
<text x="443.1" y="379.5">20 Alpha Rd Chelmsford, MA 01824</text>
<text x="420.3" y="389.4">TITLE</text>
<text x="518.3" y="411.5">1</text>
<text x="534.8" y="411.5">2</text>
<text x="49" y="428.5">6</text>
<text x="137.4" y="428.5">5</text>
<text x="234.7" y="428.5">4</text>
<text x="321.8" y="428.5">3</text>
<text x="408.9" y="428.5">2</text>
<text x="496" y="428.5">1</text>
</g>
<g font-size="3.8">
<text x="441.1" y="422.8">D.YOUNG</text>
<text x="478.7" y="422.8">02/04/2011</text>
</g>
<g font-size="3.4">
<text x="234.7" y="125.3">51</text>
<text x="289.5" y="121.3">XREFP</text>
<text x="253.9" y="131.9">4.7uF</text>
<text x="274.3" y="131.9">0.47uF</text>
<text x="223.5" y="156.8">DEPOP</text>
<text x="353" y="177.6">0.47uF</text>
<text x="270.4" y="181.7" transform="rotate(-90 270.4 181.7)">20</text>
<text x="275.5" y="181.7" transform="rotate(-90 275.5 181.7)">19</text>
<text x="280.6" y="181.7" transform="rotate(-90 280.6 181.7)">18</text>
<text x="285.7" y="181.7" transform="rotate(-90 285.7 181.7)">17</text>
<text x="290.7" y="181.7" transform="rotate(-90 290.7 181.7)">16</text>
<text x="295.8" y="181.7" transform="rotate(-90 295.8 181.7)">15</text>
<text x="300.9" y="181.7" transform="rotate(-90 300.9 181.7)">14</text>
<text x="306" y="181.7" transform="rotate(-90 306 181.7)">13</text>
<text x="311.1" y="181.7" transform="rotate(-90 311.1 181.7)">12</text>
<text x="316.1" y="181.7" transform="rotate(-90 316.1 181.7)">11</text>
<text x="267.6" y="188.9" transform="rotate(-90 267.6 188.9)">N/C</text>
<text x="272.7" y="188.9" transform="rotate(-90 272.7 188.9)">N/C</text>
<text x="277.8" y="188.9" transform="rotate(-90 277.8 188.9)">N/C</text>
<text x="282.9" y="189.9" transform="rotate(-90 282.9 189.9)">CEN</text>
<text x="298.1" y="188.9" transform="rotate(-90 298.1 188.9)">N/C</text>
<text x="303.2" y="188.9" transform="rotate(-90 303.2 188.9)">N/C</text>
<text x="308.3" y="188.9" transform="rotate(-90 308.3 188.9)">N/C</text>
<text x="313.3" y="188.9" transform="rotate(-90 313.3 188.9)">N/C</text>
<text x="252.2" y="196.1">21</text>
<text x="257.8" y="194.1">N/C</text>
<text x="287.9" y="195.2" transform="rotate(-90 287.9 195.2)">DVDD3V</text>
<text x="293" y="193.2" transform="rotate(-90 293 193.2)">XREFP</text>
<text x="313.6" y="194.1">RVDD</text>
<text x="323.8" y="196.1">10</text>
<text x="252.2" y="201.1">22</text>
<text x="257.8" y="199.2">N/C</text>
<text x="316.6" y="199.2">N/C</text>
<text x="323.8" y="201.1">9</text>
<text x="151.7" y="204.9">47nH</text>
<text x="252.2" y="206.2">23</text>
<text x="257.8" y="204.2">VTUNE</text>
<text x="257.8" y="209.3">N/C</text>
<text x="312.2" y="209.3">VDDLS</text>
<text x="316.6" y="204.2">N/C</text>
<text x="323.8" y="206.2">8</text>
<text x="370.8" y="208">0.47uF</text>
<text x="177.8" y="210.6">0.47uF</text>
<text x="198.1" y="210.6">22pF</text>
<text x="252.2" y="211.3">24</text>
<text x="257.8" y="214.4">VCC2</text>
<text x="316.6" y="214.4">N/C</text>
<text x="323.8" y="211.3">7</text>
<text x="252.2" y="216.4">25</text>
<text x="252.2" y="221.5">26</text>
<text x="257.8" y="219.5">N/C</text>
<text x="316.6" y="219.5">N/C</text>
<text x="323.8" y="216.4">6</text>
<text x="323.8" y="221.5">5</text>
<text x="252.2" y="226.5">27</text>
<text x="257.8" y="224.6">VCC1</text>
<text x="317.5" y="224.6">CP</text>
<text x="323.8" y="226.5">4</text>
<text x="252.2" y="231.6">28</text>
<text x="257.8" y="229.6">RF_N</text>
<text x="312.1" y="229.6">VPPCP</text>
<text x="323.8" y="231.6">3</text>
<text x="450.4" y="229.4">1K</text>
<text x="493.5" y="229.4">1K</text>
<text x="252.2" y="236.7">29</text>
<text x="257.8" y="234.7">RF_P</text>
<text x="257.8" y="239.8">SEN</text>
<text x="313.7" y="239.8">AVDD</text>
<text x="316.6" y="234.7">N/C</text>
<text x="323.8" y="236.7">2</text>
<text x="419" y="236">150pF</text>
<text x="437.3" y="238.8">820</text>
<text x="467.3" y="239.3">DEPOP</text>
<text x="485" y="238.5">220pF</text>
<text x="510.4" y="239.3">DEPOP</text>
<text x="528.2" y="238.5">220pF</text>
<text x="196.8" y="243.6">100pF</text>
<text x="252.2" y="241.8">30</text>
<text x="323.8" y="241.8">1</text>
<text x="373.3" y="241.1">0.47uF</text>
<text x="393.6" y="241.1">4.7uF</text>
<text x="267.6" y="247.7" transform="rotate(-90 267.6 247.7)">SDI</text>
<text x="272.7" y="247.7" transform="rotate(-90 272.7 247.7)">SCK</text>
<text x="277.8" y="247.7" transform="rotate(-90 277.8 247.7)">LD_SDO</text>
<text x="282.9" y="247.7" transform="rotate(-90 282.9 247.7)">N/C</text>
<text x="287.9" y="247.7" transform="rotate(-90 287.9 247.7)">VCCHF</text>
<text x="293" y="247.7" transform="rotate(-90 293 247.7)">VCCPS</text>
<text x="298.1" y="247.7" transform="rotate(-90 298.1 247.7)">N/C</text>
<text x="303.2" y="247.7" transform="rotate(-90 303.2 247.7)">N/C</text>
<text x="308.3" y="247.7" transform="rotate(-90 308.3 247.7)">VCCPD</text>
<text x="313.3" y="247.7" transform="rotate(-90 313.3 247.7)">BIAS</text>
<text x="355.5" y="248.7">0.47uF</text>
<text x="270.4" y="253.2" transform="rotate(-90 270.4 253.2)">31</text>
<text x="275.5" y="253.2" transform="rotate(-90 275.5 253.2)">32</text>
<text x="280.6" y="253.2" transform="rotate(-90 280.6 253.2)">33</text>
<text x="285.7" y="253.2" transform="rotate(-90 285.7 253.2)">34</text>
<text x="290.7" y="253.2" transform="rotate(-90 290.7 253.2)">35</text>
<text x="295.8" y="253.2" transform="rotate(-90 295.8 253.2)">36</text>
<text x="300.9" y="253.2" transform="rotate(-90 300.9 253.2)">37</text>
<text x="306" y="253.2" transform="rotate(-90 306 253.2)">38</text>
<text x="311.1" y="253.2" transform="rotate(-90 311.1 253.2)">39</text>
<text x="316.1" y="253.2" transform="rotate(-90 316.1 253.2)">40</text>
<text x="439.3" y="253.8">0.027uF</text>
<text x="196.8" y="266.5">100pF</text>
<text x="292" y="281.7">22pF</text>
<text x="220.4" y="283.5" transform="rotate(-90 220.4 283.5)">2</text>
<text x="320.1" y="289.3">0.001uF</text>
<text x="220.4" y="304.8" transform="rotate(-90 220.4 304.8)">1</text>
<text x="40.6" y="314.7">10uF</text>
<text x="135.3" y="318">DEPOP</text>
<text x="294.6" y="312.2">4.7uF</text>
<text x="312.3" y="312.2">0.47uF</text>
<text x="332.7" y="312.2">0.47uF</text>
<text x="58.9" y="322.6">0</text>
<text x="74.2" y="322.6">0</text>
<text x="224" y="320">100K</text>
<text x="78.5" y="334.5">2</text>
<text x="97.8" y="334.5">1</text>
<text x="78.5" y="339.5">4</text>
<text x="97.8" y="339.5">3</text>
<text x="68.6" y="344.7">NC</text>
<text x="78.5" y="344.6">6</text>
<text x="97.8" y="344.6">5</text>
<text x="68.6" y="349.8">NC</text>
<text x="78.5" y="349.7">8</text>
<text x="97.8" y="349.7">7</text>
<text x="68.6" y="354.9">NC</text>
<text x="68.6" y="360">NC</text>
<text x="77" y="354.8">10</text>
<text x="77" y="359.9">12</text>
<text x="97.8" y="354.8">9</text>
<text x="97.8" y="359.9">11</text>
<text x="158.7" y="386.6">DEPOP</text>
<text x="420.3" y="404.3">PROJECT</text>
<text x="13.7" y="412" transform="rotate(-90 13.7 412)">NOTICE OF PROPRIETARY PROPERTY: THIS DOCUMENT AND THE INFORMATION CONTAINED IN IT ARE THE PROPRIETARY PROPERTY OF HITTITE MICROWAVE CORPORATION. IT MAY NOT BE COPIED OR USED</text>
<text x="17.5" y="412" transform="rotate(-90 17.5 412)">IN ANY MANNER NOR MAY ANY OF THE INFORMATION IN OR UPON IT BE USED FOR ANY PURPOSE WITHOUT THE EXPRESSED WRITTEN CONSENT OF AN AUTHORIZED AGENT OF HITTITE MICROWAVE CORPORATION.</text>
<text x="420.3" y="409.4">DRAWING #:</text>
<text x="420.3" y="419.6">DRAWN BY</text>
<text x="468.5" y="419.6">DATE</text>
</g>
<g font-size="2.7">
<text x="499" y="410">SHEET</text>
<text x="526.9" y="410">OF</text>
</g>
<g font-size="2.2">
<text x="296.5" y="195">DIVIDER</text>
<text x="299.5" y="197.3">R</text>
<text x="291.2" y="202.9">DIVIDER</text>
<text x="304.6" y="202.4">DETECTOR</text>
<text x="294.2" y="205.2">N</text>
<text x="306.5" y="205.9">PHASE</text>
<text x="306.8" y="204.2">FREQ.</text>
<text x="273.4" y="216.1">DIVIDER</text>
<text x="283.7" y="217.1">CAL</text>
<text x="290.4" y="217.1">MODULATOR</text>
<text x="303.7" y="225">CHARGE</text>
<text x="304.9" y="223.2">PUMP</text>
<text x="286.1" y="228.3">CONTROL</text>
<text x="500.5" y="414.9">CODE ID NO.</text>
<text x="524.4" y="414.7">SIZE</text>
<text x="539.8" y="414.7">REV</text>
</g>
<g font-size="1.8">
<text x="273.5" y="218.5">1,2,4,6...62</text>
<text x="271" y="229.7">EN</text>
<text x="271" y="236.1">EN</text>
</g>
</svg>
